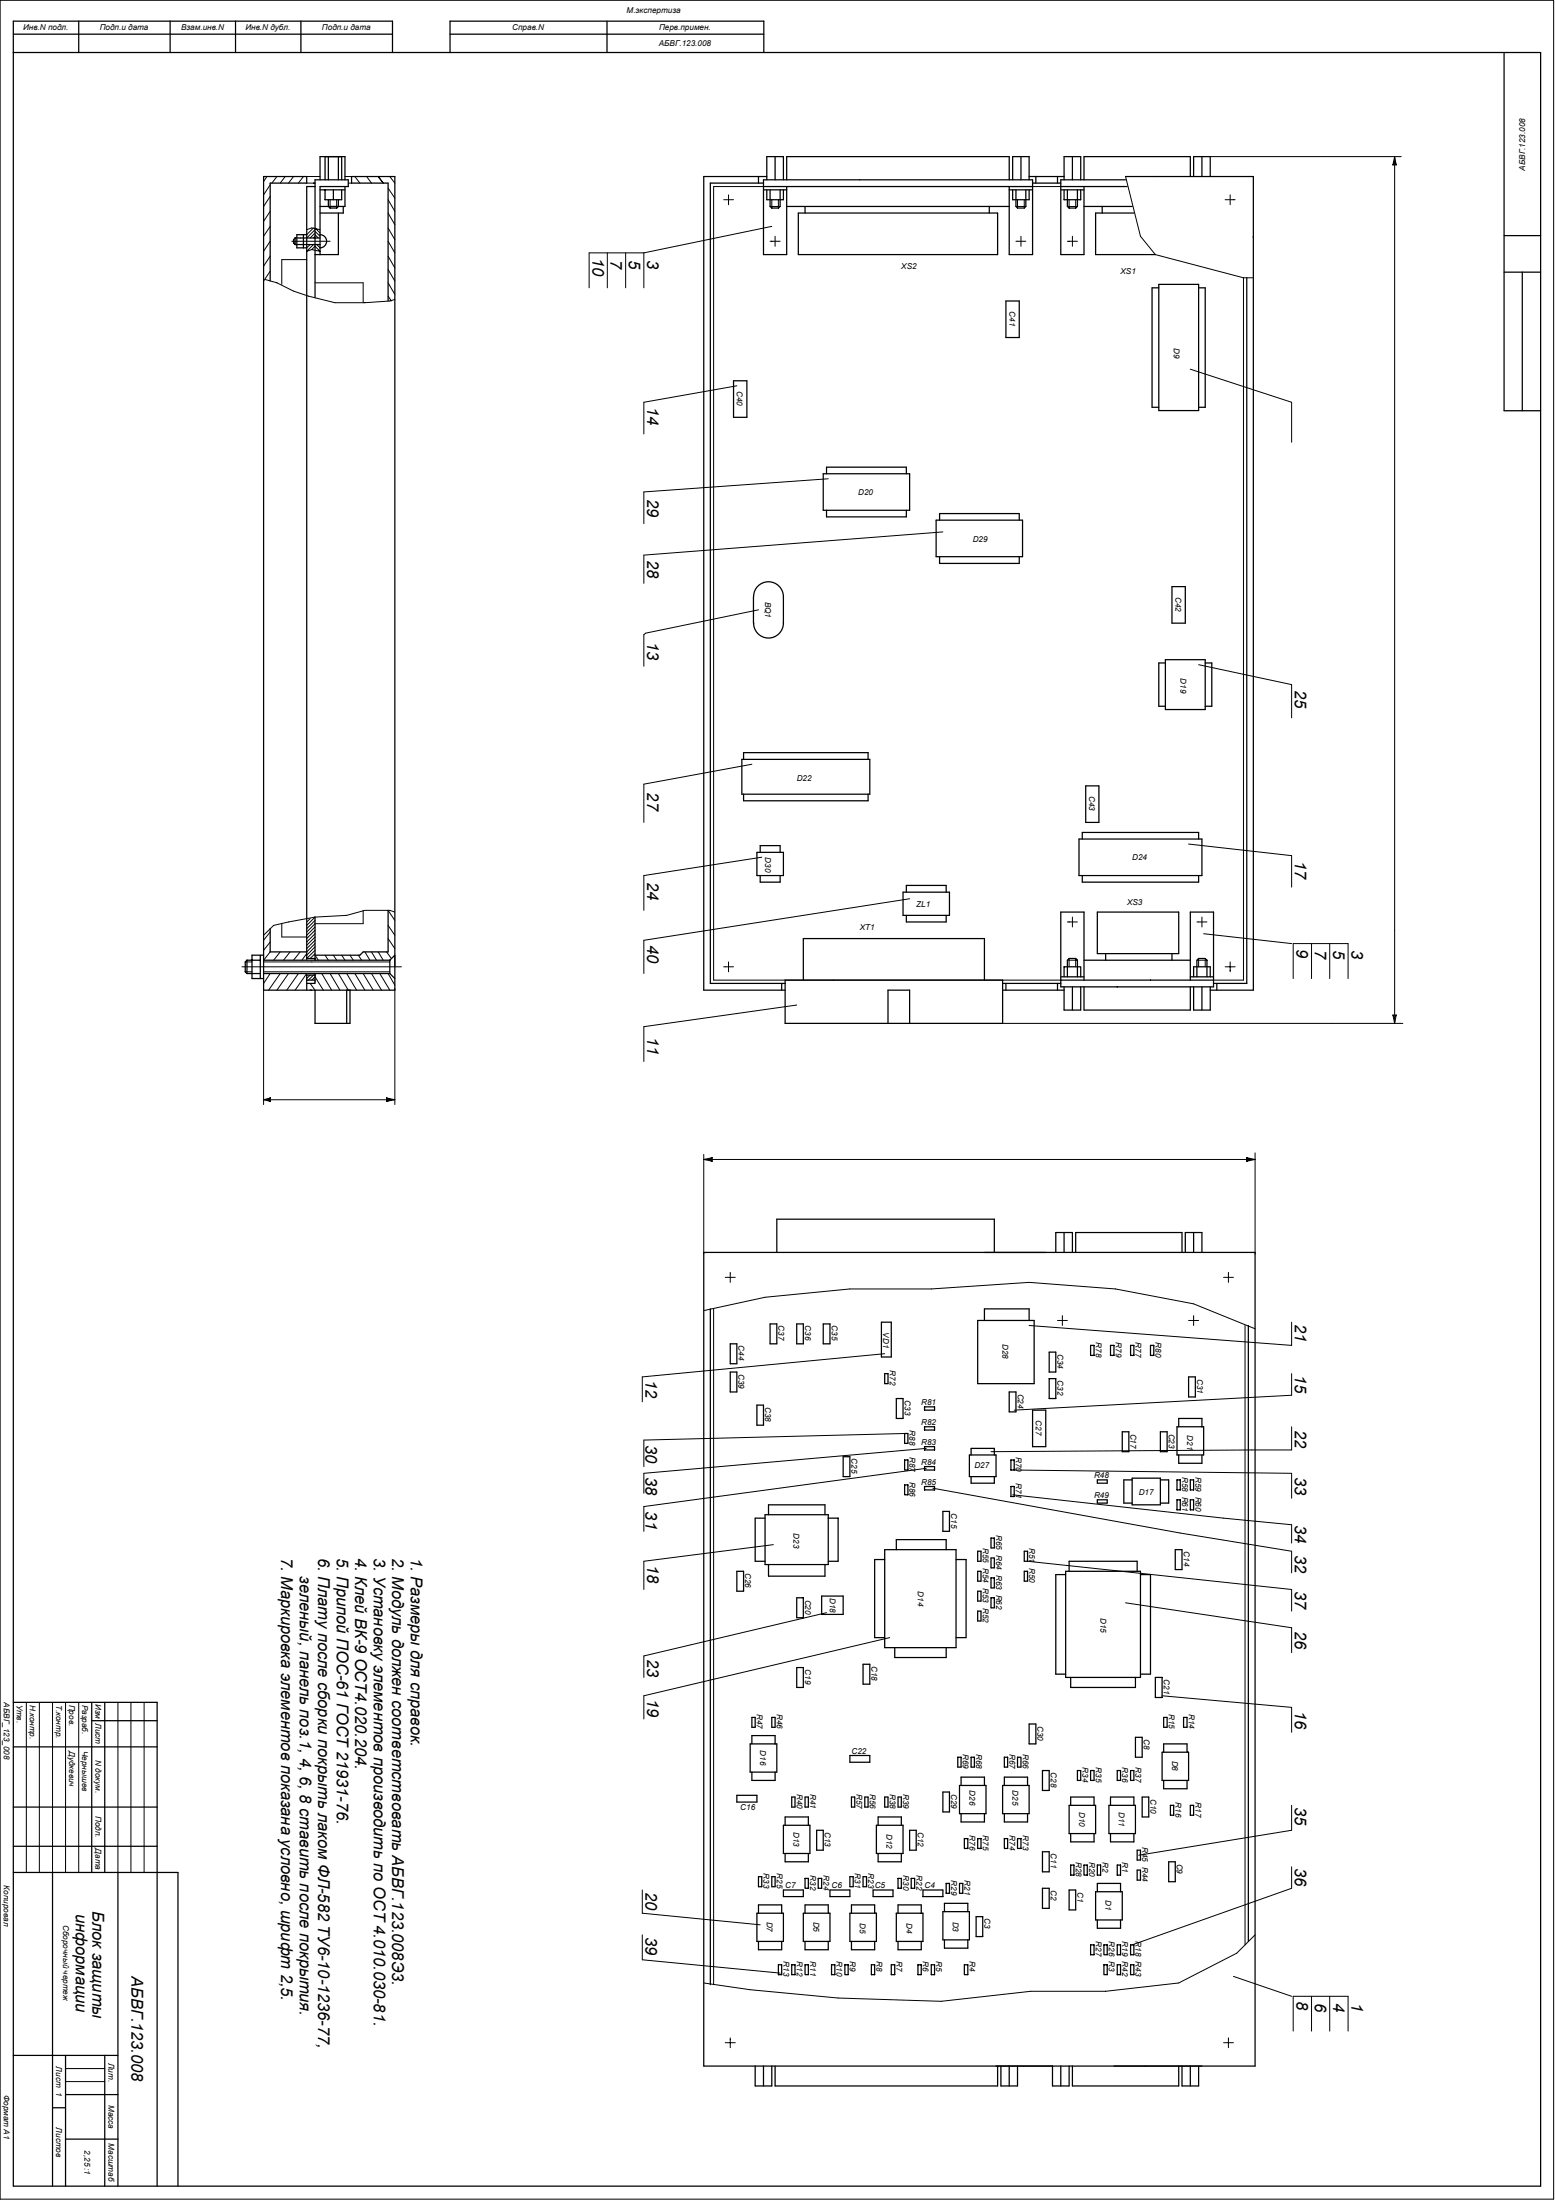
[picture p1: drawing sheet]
<svg xmlns="http://www.w3.org/2000/svg" width="210mm" height="297mm" viewBox="0 0 210 297" stroke-linecap="round" stroke-linejoin="round" font-family="sans-serif">
<g fill="none" stroke="#000" stroke-width=".17">
<path d="M1.8 7.1h206.2v288.1h-206.2v-292.3h51.2v4.2M1.8 4.6h51.2M10.6 2.9v4.2M23 2.9v4.2M31.8 2.9v4.2M40.6 2.9v4.2M60.7 7.1v-4.2h42.4v4.2M60.7 4.6h42.4M81.9 2.9v4.2M203 7.1v48.4h5M36.5 38v-13.3h4.9v-.9h-5.8v109.9h17.7v-109.9h-5.8v.9h4.9v15.9M39.8 32.1l-.2 .3v.4l.2 .2"/>
<path d="M39.8 32.1h3.4M39.8 33h3.4M39.8 32.1v.9M41 31.7v1.8M41.4 31.7h-1.3v1.8h1.3M42.5 25.2h-1.1v104.2h1.1M43.2 31.7a.89 .89 0 0 1 .9 .9 .89 .89 0 0 1-.9 .9M43.2 24.3v-3.2h3.4v3.2M43.2 34.4v-9.2h3.8v-.9h-4.5v15.9M43.2 25.6h3.4M43.9 25.6v1.4h2.2v-1.4M43.9 21.1v3.2"/>
<path d="M44.3 27v.9l.3 .2h.8l.3-.2v-.9M44.3 21.1v3.2M45 25.6v1.4M45.7 28.8v5.6h-3.2M45.7 21.1v3.2M46.1 21.1v3.2M46.3 27.9v.9h-3.1M46.6 25.2v2.7h-3.4M102.4 23.8v.9M103.1 25.2h36.3M103.1 25.6h3.1M103.1 24.7h-7.2v108.1h10.1"/>
<path d="M103.5 24.3v-3.2h2.2v3.2M103.5 25.6v1.4h2.2v-1.4M103.5 23.8h-8.5v109.9h11M103.9 25.6v2.3l.3 .2h.9l.2-.2v-2.3M104.6 21.1v3.2M106.2 24.3v-3.2h30v3.2M106.2 25.2v9.2h-3.1v-10.1h36.3v10.1h-3.2v-9.2M106.2 27.9h30M107.8 28.8h26.9v5.6h-26.9zM108.7 27.9v.9M133.5 27.9v.9M136.2 25.6h3.2"/>
<path d="M136.7 24.3v-3.2h2.2v3.2M136.7 25.6v1.4h2.2v-1.4M137.1 25.6v2.3l.3 .2h.9l.2-.2v-2.3M137.8 21.1v3.2M138.9 23.8h4.7M139.4 24.7h3.8M139.8 23.8v.9M142.7 23.8v.9M143.2 25.2h8.9M143.2 25.6h3.1M143.6 24.3v-3.2h2.3v3.2M143.6 25.6v1.4h2.3v-1.4"/>
<path d="M144.1 25.6v2.3l.2 .2h.9l.2-.2v-2.3M144.8 21.1v3.2M146.3 27.9h6.5M148.8 27.9v.9M151.9 24.3h-8.7v10.1h3.1v-9.2M151.9 23.8h17.3v109.9h-5.8M153.1 28.8h-5.2v5.6h8.1M156.4 38.4h5.4v17h-5.4zM156.4 38.9h-.9v16.1h.9M160.7 23.8v-2.7h-14.4v3.2M161.1 23.8v-2.7h2.3v2.7M161.8 38.9h.9v16.1h-.9"/>
<path d="M162.2 21.1v2.7M168.3 37.5v95.3h-4.5M203 31.8h5M203 36.7h5M205.5 36.7v18.8M99 51.4h1.8v4.9h-1.8zM135.8 40.6h1.8v5h-1.8zM102.3 79.1a2.02 2.02 0 0 1 2.2-.4 2.02 2.02 0 0 1 1.2 1.9v3.5a2.01 2.01 0 0 1-2 2 2.01 2.01 0 0 1-2-2v-3.6l.1-.5zM111.1 64h11.7v4.9h-11.7zM111.6 64v-.9h10.7v.9M111.6 68.9v.9h10.7v-.9M126.4 70.2h11.6v5h-11.6z"/>
<path d="M126.8 70.2v-.9h10.8v.9M126.8 75.2v.9h10.8v-.9M158.2 79.2h1.8v4.9h-1.8zM157.3 89.5h-.9v5.9h.9M157.3 89.1h5.4v6.7h-5.4zM162.7 89.5h.9v5.9h-.9M100.1 102.5h17.3v4.7h-17.3zM100.4 102.5v-.9h16.8v.9M100.4 107.2v.9h16.8v-.9M102.2 115.1h3.5v3.1h-3.5zM102.6 115.1v-.9h2.7v.9M102.6 118.2v.9h2.7v-.9"/>
<path d="M145.6 113.3h16.6v4.9h-16.6zM146.1 113.3v-.9h15.7v.9M146.1 118.2v.9h15.7v-.9M146.6 106.1h1.7v4.9h-1.7zM33.3 131.4h1.8M33.3 129.6l-.2 .3v1.3l.2 .2M33.3 129.6v1.8M33.3 129.6h1.8M35.1 129v3.1M35.6 129h-1.6v3.1h1.6M35.6 131.4h17M35.6 129.6h17"/>
<path d="M36.5 125.4v3.1h4.9M41.4 132.3h1.1M42.5 131.4v1.4h-1.1M42.5 131.7h-1.1v2M42.5 123.8v5.8M42.5 133.7v4.5h4.7v-4.5M46.8 133.7v4.5M52.4 122.9v5.6h-3.4l-.4 .5h-6.1M52.6 129.6l.7-.6v1.5M52.6 131.4l.7 .7M52.6 129.6v1.8M105.5 132.8v.9"/>
<path d="M106 132.3h29.3v5.9h-29.3zM108.4 132.3v-5.6h24.5v5.6M119.9 138.2v-4.5h2.9v4.5M121.9 120.5h6.3v3.1h-6.3zM122.3 120.5v-1h5.4v1M122.3 123.6v.9h5.4v-.9M135.3 133.7h8.3M135.3 132.8h7.9M135.8 132.8v.9M142.7 132.8v.9M143.2 131.9h3.1M143.2 132.3h20.6"/>
<path d="M143.6 131.9v-1.4h2.3v1.4M143.6 133.2v3.2h2.3v-3.2M144.1 131.9v-2.3l.2-.2h.9l.2 .2v2.3M144.8 133.2v3.2M146.3 133.2v3.2h14.4v-3.2M146.3 132.3v-9.2h-3.1v10.1h20.6v-10.1h-3.1v9.2M146.3 129.6h14.4M148.1 123.1h11v5.7h-11zM149.2 128.8v.8M158.2 128.8v.8M160.7 131.9h3.1M161.1 131.9v-1.4h2.3v1.4"/>
<path d="M161.1 133.2v3.2h2.3v-3.2M161.6 131.9v-2.3l.2-.2h.9l.2 .2v2.3M162.2 133.2v3.2M164.3 132.8v.9M95 169.1h74.4v109.9h-74.4zM95.9 176.7v91.3M103.9 178.8h1v2.6h-1zM104.9 169.1v-4.5h29.3v4.5M107.5 178.8h.9v2.6h-.9zM111.1 178.8h.9v2.6h-.9zM119 178.5h1.3v4.7h-1.3zM132 178.3h7.6v8.5h-7.6z"/>
<path d="M132.9 178.3v-1.6h6v1.6M142.5 169.1v-2.7h2.3v2.7M143.6 166.4v2.7M145.2 169.1v-2.7h14.4v2.7M160 169.1v-2.7h2.2v2.7M161.1 166.4v2.7M168.5 179v83.1M98.6 181.4h.9v2.7h-.9zM98.6 185.3h.9v2.6h-.9zM102.2 189.7h.9v2.7h-.9zM113.8 196.7h.9v2.7h-.9zM119.4 185.5h.5v1.3h-.5z"/>
<path d="M121 188.8h.9v2.7h-.9zM122.1 197.1h.5v1.4h-.5zM122.1 193.5h.5v1.4h-.5zM124.8 189.9h1.4v.5h-1.4zM124.8 192.6h1.4v.5h-1.4zM124.8 195.3h1.4v.5h-1.4zM124.8 198h1.4v.5h-1.4zM130.9 196.4h3.6v3h-3.6zM131.1 196.4v-.8h3.1v.8M131.1 199.4v.9h3.1v-.9M136.2 187.9h.9v2.7h-.9zM136.5 197.1h.4v1.4h-.4z"/>
<path d="M139.4 190.4h1.8v4.9h-1.8zM141.6 182.6h.9v2.7h-.9zM141.6 186.1h.9v2.7h-.9zM147.2 181.7h.5v1.3h-.5zM148.1 199.8h1.4v.5h-1.4zM149.9 181.7h.5v1.3h-.5zM151.5 193.3h.9v2.7h-.9zM152.6 181.7h.5v1.3h-.5zM152.8 199.8h-1.1v3.1h1.1M152.8 199.6h3.8v3.6h-3.8zM155.3 181.7h.4v1.3h-.4zM156.6 199.8h1.2v3.1h-1.2"/>
<path d="M156.6 193.3h.9v2.7h-.9zM158.9 192.6h3.6v3.8h-3.6zM158.9 199.8h.4v1.4h-.4zM159.1 196.4v1.2h3.1v-1.2M159.1 192.6v-1.1h3.1v1.1M160.4 185.9h1v2.7h-1zM160.7 199.8h.4v1.4h-.4zM99.5 212.2h.9v2.6h-.9zM103.3 205h-1.4v5.8h1.4M103.3 204.5h8.5v6.7h-8.5zM103.7 204.5v-1.3h7.7v1.3M103.7 211.2v1.6h7.7v-1.6"/>
<path d="M107.5 215.7h.9v2.7h-.9zM110.9 215.5h2.9v2.5h-2.9zM111.8 205h1.3v5.8h-1.3M119.4 210.6h-1.3v10.5h1.3M119.4 209.2h9.7v13.3h-9.7zM121 209.2v-1.3h6.7v1.3M122.1 200.5h.5v1.3h-.5zM124.8 200.7h1.4v.5h-1.4zM127.3 204.1h.9v2.7h-.9zM129.1 210.6h1.3v10.5h-1.3M132 209.4h.4v1.4h-.4zM132 212.2h.4v1.3h-.4z"/>
<path d="M132 214.8h.4v1.4h-.4zM132 217.5h.4v1.4h-.4zM133.8 207.7h.4v1.3h-.4zM133.8 210.4h.4v1.3h-.4zM133.8 213h.4v1.4h-.4zM133.8 215.7h.4v1.4h-.4zM136.5 200.7h.4v1.4h-.4zM138.3 209.4h.4v1.4h-.4zM138.3 212.2h.4v1.3h-.4zM143.8 212.2h10.1v14.3h-10.1zM143.8 212.6h-1.3v13.4h1.3M144.3 212.2v-1.4h9.2v1.4"/>
<path d="M148.1 202.5h1.4v.4h-1.4zM153.9 212.6h1.4v13.4h-1.4M158.6 209.2h1v2.7h-1zM158.9 202.5h.4v1.4h-.4zM160.7 202.5h.4v1.4h-.4zM1.8 229.8h19.4v65.4M1.8 235.9h19.4M12.4 232.3h8.8M12.4 229.8v23M14.1 229.8v23M101.3 235.5h3.6v3.8h-3.6zM101.5 231.9h.4v1.3h-.4z"/>
<path d="M101.5 239.3v1.1h3.1v-1.1M101.5 235.5v-1.2h3.1v1.2M104.2 231.9h.4v1.3h-.4zM107.5 225.1h.9v2.7h-.9zM114.7 237h2.7v.9h-2.7zM116.5 224.7h.9v2.7h-.9zM120.8 222.5v1.3h6.9v-1.3M129.3 237.3h.4v1.3h-.4zM131.1 237.3h.4v1.3h-.4zM135.6 237.3h.4v1.3h-.4zM137.4 237.3h.4v1.3h-.4zM138.9 232.8h.9v2.7h-.9z"/>
<path d="M140.7 239.1h.9v2.6h-.9zM144.5 226.5v1.3h8.8v-1.3M145.4 239.1h.5v1.3h-.5zM147.2 239.1h.5v1.3h-.5zM150.8 239.1h.5v1.3h-.5zM152.6 239.1h.5v1.3h-.5zM153.3 234.6h.9v2.7h-.9zM156 226.5h.9v2.7h-.9zM157.1 236.6v-1.1h3.1v1.1h.2v3.8h-3.5v-3.8h3.3M157.1 231.9h.4v1.3h-.4zM159.8 231.9h.4v1.3h-.4zM1.8 244h19.4"/>
<path d="M1.8 249.3h19.4M1.8 252.8h22.2v42.4M7.1 252.8v42.4M15.9 252.8v42.4M99.5 242.4h2.7v.9h-2.7zM102.2 258.3h3.5v3.8h-3.5zM102.4 258.3v-1.1h3.1v1.1M102.4 253.4h.4v1.3h-.4zM104.2 253.4h.4v1.3h-.4zM105.7 246.4h3.6v3.9h-3.6zM105.7 255.2h2.7v.9h-2.7zM106 250.3v1.1h3.1v-1.1"/>
<path d="M106 246.4v-1.1h3.1v1.1M106.9 242.6h.4v1.4h-.4zM108.7 253.6h.4v1.4h-.4zM108.7 258.3v-1.1h3.1v1.1h.2v3.8h-3.6v-3.8h3.4M108.7 242.6h.4v1.4h-.4zM110.2 247.1h.9v2.7h-.9zM110.4 253.6h.5v1.4h-.5zM112 255.2h2.7v.9h-2.7zM114.7 253.4h.5v1.3h-.5zM114.9 258.3v-1.1h3.2v1.1h.2v3.8h-3.6v-3.8h3.4M114.9 242.6h.5v1.4h-.5zM116.5 253.4h.5v1.3h-.5z"/>
<path d="M116.7 242.6h.5v1.4h-.5zM117.9 255.2h2.6v.9h-2.6zM118.3 246.4h3.6v3.9h-3.6zM118.5 250.3v1.1h3.2v-1.1M118.5 246.4v-1.1h3.2v1.1M119.4 242.6h.5v1.4h-.5zM121 258.3h3.6v3.8h-3.6zM121.2 242.6h.5v1.4h-.5zM121.2 253.6h.5v1.4h-.5zM121.2 258.3v-1.1h3.2v1.1M122.8 247.1h.9v2.7h-.9zM123 253.6h.5v1.4h-.5z"/>
<path d="M124.6 255.2h2.7v.9h-2.7zM127.3 242h.9v2.6h-.9zM127.5 258.1v-1.1h3.1v1.1h.3v3.8h-3.6v-3.8h3.3M127.7 254.3h.5v1.3h-.5zM129.5 241.1h3.6v3.8h-3.6zM129.5 254.3h.5v1.3h-.5zM129.7 244.9v1.1h3.2v-1.1M129.7 241.1v-1.2h3.2v1.2M130.2 248.2h.4v1.4h-.4zM131.8 258.8h.9v2.7h-.9zM132 248.2h.4v1.4h-.4zM135.3 241.1h3.6v3.8h-3.6z"/>
<path d="M135.6 248.2h.4v1.4h-.4zM135.6 244.9v1.1h3.1v-1.1M135.6 241.1v-1.2h3.1v1.2M137.4 248.2h.4v1.4h-.4zM140.7 255h.9v2.7h-.9zM140.7 250h.9v2.7h-.9zM144.3 243.8h3.6v3.8h-3.6zM144.3 255.2h.9v2.7h-.9zM144.5 243.8v-1.2h3.2v1.2M144.5 247.6v1.1h3.2v-1.1M144.5 251.8h.5v1.4h-.5zM146.3 251.8h.5v1.4h-.5z"/>
<path d="M147.9 255.4h3.6v3.8h-3.6zM148.1 251.8h.5v1.4h-.5zM148.1 255.4v-1.1h3.2v1.1M148.1 259.2v1.1h3.2v-1.1M149.7 243.8h3.6v3.8h-3.6zM149.9 243.8v-1.2h3.2v1.2M149.9 247.6v1.1h3.2v-1.1M150.8 251.8h.5v1.4h-.5zM153.5 249.8h.4v1.3h-.4zM153.5 252.5h.4v1.4h-.4zM154.2 242.6h.9v2.7h-.9zM157.1 240.4v1.1h3.1v-1.1"/>
<path d="M157.8 251.4h.8v2.7h-.8zM158 243.8h.4v1.3h-.4zM160.7 243.8h.4v1.3h-.4zM1.8 277.5h14.1M8.8 277.5v17.7M14.1 277.5v17.7M101.9 279v2.6h2.3v-2.6M102.4 262.1v1.1h3.1v-1.1M103.1 279v2.6M104.6 279v2.6h30.1v-2.6M105.1 265.3h.4v1.3h-.4zM106.9 265.3h.4v1.3h-.4z"/>
<path d="M108.7 265.3h.4v1.3h-.4zM108.7 262.1v1.1h3.1v-1.1M112.2 265.3h.5v1.3h-.5zM114 265.3h.5v1.3h-.5zM114.9 262.1v1.1h3.2v-1.1M117.6 265.3h.5v1.3h-.5zM120.3 265.3h.5v1.3h-.5zM121.2 262.1v1.1h3.2v-1.1M123.9 265.3h.5v1.3h-.5zM125.7 265.3h.5v1.3h-.5zM127.5 261.9v1.1h3.1v-1.1M130.2 265.3h.4v1.3h-.4z"/>
<path d="M135.1 279v2.6h2.3v-2.6M136.2 279v2.6M142.1 279v2.6h2.2v-2.6M143.2 279v2.6M144.8 279v2.6h14.3v-2.6M147.2 262.6h.5v1.3h-.5zM149 262.6h.5v1.3h-.5zM149 265.3h.5v1.3h-.5zM150.8 262.6h.5v1.3h-.5zM150.8 265.3h.5v1.3h-.5zM152.6 262.6h.5v1.3h-.5zM152.6 265.3h.5v1.3h-.5z"/>
<path d="M159.6 279v2.6h2.2v-2.6M160.7 279v2.6M7.1 284.6h1.7M8.8 282.8h7.1M8.8 288.8h7.1"/>
</g>
<g fill="none" stroke="#000" stroke-width=".13">
<path d="M0 0h209.7v296.9h-209.7zM35.8 37.7l1.6 .5 2.2 1.1 2 .7 3.6 .9h4.1l3.3-.3 .7-.2M36 23.8l-.4 .7M36.5 25l-.9 1.3M36.5 28.5l-.9 1.4M36.5 30.6l-.9 1.3M36.5 36.6l-.9 1.4M36.5 26.5l-.9 1.4M36.5 32.6l-.9 1.3M36.5 34.6l-.9 1.3M37.4 23.8l-.7 .9M38.5 23.8l-.7 .9"/>
<path d="M39.4 32.6h5.2M39.6 23.8l-.7 .9M41 23.8l-.7 .9M41.4 23.8h1.8M41.4 31l.7-.2 1.1 .2M41.4 35.1h-3.4v3.3M41.4 24.7h1.1M41.9 33l-.5 .5M42.3 30.8l-.9 .9M42.3 33l-.9 .9 .7-.2M42.5 30.8l.7 .7M42.5 31.2l.7 .7"/>
<path d="M42.5 31.7l.5 .4M42.5 31.9l-.2 .2M42.5 31.5l-.6 .6M42.5 31l-1.1 1.1M42.5 33.3l.7 .6-1.1-.2zM42.5 38.2h6.5v2.7M42.8 33l.4 .5M44.3 27.9h1.4M44.6 27v1.1M45.4 27v1.1M46.6 23.8h.9M47 24.7h.5"/>
<path d="M47.9 23.8l.7 .9M49.5 23.8l.6 .9M51.1 23.8l.6 .9M52.4 25.4l.9 1.4M52.4 30.8l.9 1.6M52.4 36.4l.9 1.6M52.4 40l.4 .6M52.4 27l.9 1.5M52.4 32.6l.9 1.5M52.4 34.6l.9 1.6M52.4 28.8l.9 1.5M52.4 38.2l.9 1.6"/>
<path d="M52.6 23.8l.7 .9M82 34.1v4.8M84.5 34.1v4.8M86.9 34.1h-7.4v4.8M86.9 34.1v4.8M97.7 27h1.3M98.3 26.3v1.3M103.1 25.2h-6.8v107.1h46.9M103.9 27.9h1.4M103.9 32.6h1.4M104.2 27v1.1M104.2 30.6l-17.3 3.5"/>
<path d="M104.6 31.9v1.4M105.1 27v1.1M136.5 25.2h6.7M137.1 27.9h1.4M137.1 32.6h1.4M137.4 27v1.1M137.8 31.9v1.4M138.3 27v1.1M144.1 27.9h1.3M144.1 32.6h1.3M144.3 27v1.1M144.8 31.9v1.4"/>
<path d="M145.2 27v1.1M151.9 23.8l2 8.1 2.1 2.5 11.9 3.1M163.4 21.1h25.7M165.4 27h1.3M166.1 26.3v1.3M167.9 37.5h1.3M167.9 37.5v94.8h-4.1M188 22.3l.3-.5 .2 .5M188 22.3h.5M188.3 21.1l.2 1.2M188.3 21.1l-.3 1.2M188.3 21.1v117.1"/>
<path d="M99.5 52.1l-12.6 2.2v4.3M160.7 49.8l13.6 4.5v5.4M111.8 64.6l-24.9 1.8v4.3M127.3 71.8l-40.4 3.2v3.8M102.4 82.3l-15.3 3.2-.2 .2v4.3M161.8 89.7l12.5 2.7v4.5M101.5 103.2l-14.6 2.7v5.1M102.8 115.7l-15.9 2.5v4.7M160.4 114l13.9 1.5v4.3M32.7 130.5h21.5M33.1 129.9h.9M33.1 131.2h.9"/>
<path d="M35.6 129.9h17M35.6 131.2h17M35.6 133.7v15.4M36.5 127.2l-.9 1.1M36.5 131.4l-.9 1.4M36.5 128.5l-.9 1.1M36.5 125.8l-.9 1.2M37.8 131.4l-1.5 2.3M37.8 128.5l-.9 1.1M38 124.7v1.8h3.4M38.9 131.4l-1.5 2.3M39.2 128.5l-.9 1.1"/>
<path d="M40.3 131.4l-1.6 2.3M40.5 128.5l-.9 1.1M41.4 131.7v-.3l-1.6 2.3M41.4 128.8l-.7 .8M41.9 131.7l-.5 .4M41.9 132.8l.6 .9M41.9 124l-.5 .5M42.1 132.3l.4-.4 1.1 1.8M42.3 131.7l-.7 .6M42.5 125.2l-1.1 1.1M42.5 125.6l-1.1 1.1M42.5 127.8l-1.1 1.2"/>
<path d="M42.5 128.3l-1.1 1.1v.2M42.5 127.4l-1.1 1.1M42.5 128.8l-.6 .6M42.5 129.4v.2M42.5 131.4v.3M42.5 123.8l-5.6 1.1-1.3 1.4M42.5 124.3l-1.1 1.1M42.5 123.8l-1.1 1.1M42.5 129l.5 .6M42.5 126.5l-1.1 1.1M42.5 126.1l-1.1 1.1M42.5 127l-1.1 1.1"/>
<path d="M43.4 131.4l1.4 2.3M43.9 129l.4 .6M44.6 131.4l1.3 2.3M45 129l.4 .6M45.7 131.4l1.3 2.3M46.1 129l.5 .6M46.8 131.4l1.3 2.3M47.2 129l.5 .6M47.9 131.4l1.4 2.3M48.4 129l.4 .6M49 122.9v1.8h-6.5l-1.1 1.1M49 131.4l1.4 2.3"/>
<path d="M49.3 128.5l.6 1.1M50.1 131.4l1.4 2.3M50.1 128.5l.7 1.1M51.1 128.5l.6 1.1M51.3 131.4l1.3 2.3M52.2 128.5l.6 .9M52.4 124.9l.9 1.4M52.4 122.9l.9 1.4M52.4 131.4l.9 1.6M52.4 126.7l.9 1.4M53.3 123.1l-.7-.2h-3.3l-2.5 .7-4.3 .2M53.3 133.5v15.6"/>
<path d="M97.7 130.5h1.3M98.3 129.9v1.3M107.5 135.7l-20.6 2.9v4.7M122.8 121.3l-35.9 5.7v4.4M135.3 138.2h54.1M144.1 124.5h1.3M144.1 129.6h1.3M144.3 129.4v1.1M144.8 123.8v1.4M145.2 129.4v1.1M161.6 124.5h1.3M161.6 129.6h1.3"/>
<path d="M161.8 129.4v1.1M162.2 123.8v1.4M162.5 126.1l11.8 1.3M162.7 129.4v1.1M165.4 130.5h1.3M166.1 129.9v1.3M174.6 132.1v-4.7h7.4v4.7M177 127.4v4.7M179.5 127.4v4.7M188 137.1l.3 .4 .2-.4M188 137.1h.5M188 137.1l.3 1.1"/>
<path d="M188.5 137.1l-.2 1.1M35.6 148.5l.9 .2M35.6 148.5h17.7M36.5 148.3l-.5 .2 .5 .2M36.5 148.3l-.2 .2 .2 .2M36.5 148.3v.4M36.5 148.3l-.2 .2M36.5 148.3l-.9 .2M52.2 148.3l1.1 .2-1.1 .2zM52.2 148.3l.4 .2-.4 .2M52.2 148.3l.2 .2-.2 .2M52.2 148.3l.6 .2-.6 .2"/>
<path d="M95 156.5l1.1 .3M95 156.5h74.4M95 155.9v13.4M96.1 156.3l-.2 .2 .2 .3M96.1 156.3l-.4 .2 .4 .3M96.1 156.3v.5M96.1 156.3l-1.1 .2M168.3 156.3l1.1 .2-1.1 .3zM168.3 156.3l.4 .2-.4 .3 .2-.3zM169.4 155.7v13.6M95 177l8.3-1.8 11.4-1.2h11l13.2-.9 11.7 .9 10.5 2 8.3 3.4M96.3 176.7v91.3"/>
<path d="M97.9 172.5h1.4M98.6 171.8v1.3M142.7 178.3h1.4M143.4 177.6v1.4M160.4 178.3h1.4M161.1 177.6v1.4M165.2 172.5h1.3M165.8 171.8v1.3M168.1 179v83.6M174.3 178.5v3.2l-35.4-2.7M119.4 182.8l-32.7 3.1v3.4M122.1 193.5l-35.2 .9v3.6"/>
<path d="M125 195.6l-38.1 3.3v2.7M125 198.2l-38.1 5.2v3.4M136.9 198.5l37.4 .4v3.4M174.3 192.6v3.2l-40.5 .2M174.3 185.5v2.9l-37.4 2M104.4 208.6l-17.5 2.2v3.8M111.6 217.7l-24.7 5.9v2.9M125.9 200.9l33.4 6.1 15 2.4v3M136.7 201.8l28.5 3.2 9.1 .9v2.4M138.7 210.8l35.6 3.8v2.9M151.9 216.4l22.4 3.4v3.3M3.6 229.8v23"/>
<path d="M5.3 229.8v23M7.1 229.8v23M8.8 229.8v23M10.6 229.8v23M15.9 229.8v23M17.7 229.8v23M19.5 229.8v23M120.1 221.1l-33.2 7.9v3.1M156.9 229l17.4 1.5v3.4M86.7 255.2v3.1l15.9 1.6M174.3 243.8v3.3l-20.6 3.4M174.3 252.1v2.9l-21.5 7.6"/>
<path d="M8.8 279.3h5.3M86.7 261.2v3.4l18.6 1.8M97.9 275.8h1.4M98.6 275.1v1.4M165.2 275.8h1.3M165.8 275.1v1.4M166.5 266.8l7.8 2.7M169.4 261.2l-2.5 2.5-7.8 4-9.9 1.2h-10.1l-12.1 1.3-13.9-.4-11.8-1.2-6.3-.9M174.6 274.2v-4.7h7.4v4.7M177 269.5v4.7M179.5 269.5v4.7M8.8 281.1h5.3"/>
</g>
<g font-size="2.2">
<text x="80" y="34.8" transform="rotate(90 80 34.8)">10</text>
<text x="82.4" y="35.1" transform="rotate(90 82.4 35.1)">7</text>
<text x="84.9" y="35.1" transform="rotate(90 84.9 35.1)">5</text>
<text x="87.4" y="35.1" transform="rotate(90 87.4 35.1)">3</text>
<text x="87.4" y="55" transform="rotate(90 87.4 55)">14</text>
<text x="87.4" y="67.3" transform="rotate(90 87.4 67.3)">29</text>
<text x="87.4" y="75.6" transform="rotate(90 87.4 75.6)">28</text>
<text x="87.4" y="86.6" transform="rotate(90 87.4 86.6)">13</text>
<text x="174.8" y="93.1" transform="rotate(90 174.8 93.1)">25</text>
<text x="87.4" y="107" transform="rotate(90 87.4 107)">27</text>
<text x="87.4" y="119.1" transform="rotate(90 87.4 119.1)">24</text>
<text x="174.8" y="116.2" transform="rotate(90 174.8 116.2)">17</text>
<text x="87.4" y="127.6" transform="rotate(90 87.4 127.6)">40</text>
<text x="175" y="128.1" transform="rotate(90 175 128.1)">9</text>
<text x="177.5" y="128.3" transform="rotate(90 177.5 128.3)">7</text>
<text x="179.9" y="128.3" transform="rotate(90 179.9 128.3)">5</text>
<text x="182.4" y="128.3" transform="rotate(90 182.4 128.3)">3</text>
<text x="87.4" y="140" transform="rotate(90 87.4 140)">11</text>
<text x="174.8" y="178.8" transform="rotate(90 174.8 178.8)">21</text>
<text x="174.8" y="185.7" transform="rotate(90 174.8 185.7)">15</text>
<text x="87.1" y="186.4" transform="rotate(90 87.1 186.4)">12</text>
<text x="87.1" y="195.1" transform="rotate(90 87.1 195.1)">30</text>
<text x="174.8" y="193.1" transform="rotate(90 174.8 193.1)">22</text>
<text x="87.1" y="199.4" transform="rotate(90 87.1 199.4)">38</text>
<text x="174.8" y="199.4" transform="rotate(90 174.8 199.4)">33</text>
<text x="87.1" y="204.1" transform="rotate(90 87.1 204.1)">31</text>
<text x="174.8" y="205.9" transform="rotate(90 174.8 205.9)">34</text>
<text x="174.8" y="209.9" transform="rotate(90 174.8 209.9)">32</text>
<text x="38" y="210.4" transform="rotate(90 38 210.4)">7. Маркировка элементов показана условно, шрифт 2,5.</text>
<text x="40.5" y="212.8" transform="rotate(90 40.5 212.8)">зеленый, панель поз.1, 4, 6, 8 ставить после покрытия.</text>
<text x="43" y="210.4" transform="rotate(90 43 210.4)">6. Плату после сборки покрыть лаком ФЛ-582 ТУ6-10-1236-77,</text>
<text x="45.5" y="210.4" transform="rotate(90 45.5 210.4)">5. Припой ПОС-61 ГОСТ 21931-76.</text>
<text x="48" y="210.4" transform="rotate(90 48 210.4)">4. Клей ВК-9 ОСТ4.020.204.</text>
<text x="50.5" y="210.4" transform="rotate(90 50.5 210.4)">3. Установку элементов производить по ОСТ 4.010.030-81.</text>
<text x="53" y="210.4" transform="rotate(90 53 210.4)">2. Модуль должен соответствовать АБВГ.123.008Э3.</text>
<text x="55.5" y="210.4" transform="rotate(90 55.5 210.4)">1. Размеры для справок.</text>
<text x="87.4" y="211.2" transform="rotate(90 87.4 211.2)">18</text>
<text x="174.8" y="214.8" transform="rotate(90 174.8 214.8)">37</text>
<text x="174.8" y="220.2" transform="rotate(90 174.8 220.2)">26</text>
<text x="87.4" y="224" transform="rotate(90 87.4 224)">23</text>
<text x="87.4" y="229.4" transform="rotate(90 87.4 229.4)">19</text>
<text x="174.8" y="231" transform="rotate(90 174.8 231)">16</text>
<text x="174.8" y="244" transform="rotate(90 174.8 244)">35</text>
<text x="87.1" y="255.4" transform="rotate(90 87.1 255.4)">20</text>
<text x="174.8" y="252.3" transform="rotate(90 174.8 252.3)">36</text>
<text x="10.2" y="258.4" transform="rotate(90 10.2 258.4)">информации</text>
<text x="12.5" y="258.1" transform="rotate(90 12.5 258.1)">Блок защиты</text>
<text x="87.1" y="261.5" transform="rotate(90 87.1 261.5)">39</text>
<text x="17.8" y="266.8" transform="rotate(90 17.8 266.8)">АБВГ.123.008</text>
<text x="175" y="270.2" transform="rotate(90 175 270.2)">8</text>
<text x="177.5" y="270.4" transform="rotate(90 177.5 270.4)">6</text>
<text x="179.9" y="270.4" transform="rotate(90 179.9 270.4)">4</text>
<text x="182.4" y="270.4" transform="rotate(90 182.4 270.4)">1</text>
</g>
<g font-size="1.1">
<text x="3.1" y="4.1">Инв.N подл.</text>
<text x="13.5" y="4.1">Подп.и дата</text>
<text x="24.4" y="4.1">Взам.инв.N</text>
<text x="33.1" y="4.1">Инв.N дубл.</text>
<text x="43.5" y="4.1">Подп.и дата</text>
<text x="69.1" y="4.1">Справ.N</text>
<text x="84.6" y="1.8">М.экспертиза</text>
<text x="89" y="4.1">Перв.примен.</text>
<text x="88.9" y="6.2">АБВГ.123.008</text>
<text x="205.9" y="23" transform="rotate(-90 205.9 23)">АБВГ.123.008</text>
<text x="121.7" y="36.4">XS2</text>
<text x="136.2" y="42" transform="rotate(90 136.2 42)">C41</text>
<text x="151.3" y="37">XS1</text>
<text x="158.4" y="46.9" transform="rotate(90 158.4 46.9)">D9</text>
<text x="99.5" y="52.7" transform="rotate(90 99.5 52.7)">C40</text>
<text x="115.8" y="66.8">D20</text>
<text x="131.3" y="73.1">D29</text>
<text x="103.3" y="81.2" transform="rotate(90 103.3 81.2)">BQ1</text>
<text x="158.7" y="80.6" transform="rotate(90 158.7 80.6)">C42</text>
<text x="159.3" y="91.5" transform="rotate(90 159.3 91.5)">D19</text>
<text x="107.5" y="105.4">D22</text>
<text x="147" y="107.5" transform="rotate(90 147 107.5)">C43</text>
<text x="103.3" y="115.7" transform="rotate(90 103.3 115.7)">D30</text>
<text x="152.8" y="116.2">D24</text>
<text x="116.1" y="125.6">XT1</text>
<text x="123.7" y="122.4">ZL1</text>
<text x="152.1" y="122.2">XS3</text>
<text x="105.1" y="179" transform="rotate(90 105.1 179)">C37</text>
<text x="108.7" y="179" transform="rotate(90 108.7 179)">C36</text>
<text x="112.3" y="179" transform="rotate(90 112.3 179)">C35</text>
<text x="119.2" y="179.9" transform="rotate(90 119.2 179.9)">VD1</text>
<text x="99.7" y="181.7" transform="rotate(90 99.7 181.7)">C44</text>
<text x="99.7" y="185.5" transform="rotate(90 99.7 185.5)">C39</text>
<text x="120.1" y="185" transform="rotate(90 120.1 185)">R72</text>
<text x="135.3" y="181.4" transform="rotate(90 135.3 181.4)">D28</text>
<text x="142.7" y="182.8" transform="rotate(90 142.7 182.8)">C34</text>
<text x="147.9" y="181.2" transform="rotate(90 147.9 181.2)">R78</text>
<text x="150.6" y="181.2" transform="rotate(90 150.6 181.2)">R79</text>
<text x="153.3" y="181.2" transform="rotate(90 153.3 181.2)">R77</text>
<text x="156" y="181.2" transform="rotate(90 156 181.2)">R80</text>
<text x="103.3" y="189.9" transform="rotate(90 103.3 189.9)">C38</text>
<text x="122.1" y="189.1" transform="rotate(90 122.1 189.1)">C33</text>
<text x="124.4" y="189.7">R81</text>
<text x="137.4" y="188.2" transform="rotate(90 137.4 188.2)">C24</text>
<text x="139.8" y="191.7" transform="rotate(90 139.8 191.7)">C27</text>
<text x="142.7" y="186.4" transform="rotate(90 142.7 186.4)">C32</text>
<text x="161.6" y="186.1" transform="rotate(90 161.6 186.1)">C31</text>
<text x="115" y="196.9" transform="rotate(90 115 196.9)">C25</text>
<text x="122.8" y="193.1" transform="rotate(90 122.8 193.1)">R88</text>
<text x="122.8" y="196.7" transform="rotate(90 122.8 196.7)">R87</text>
<text x="124.4" y="192.4">R82</text>
<text x="124.4" y="195.1">R83</text>
<text x="124.4" y="197.8">R84</text>
<text x="137.1" y="196.7" transform="rotate(90 137.1 196.7)">R70</text>
<text x="152.6" y="193.5" transform="rotate(90 152.6 193.5)">C17</text>
<text x="157.8" y="193.5" transform="rotate(90 157.8 193.5)">C23</text>
<text x="160.2" y="193.8" transform="rotate(90 160.2 193.8)">D21</text>
<text x="122.8" y="200" transform="rotate(90 122.8 200)">R86</text>
<text x="124.4" y="200.4">R85</text>
<text x="131.5" y="198.2">D27</text>
<text x="137.1" y="200.3" transform="rotate(90 137.1 200.3)">R71</text>
<text x="147.7" y="199.6">R48</text>
<text x="147.7" y="202.2">R49</text>
<text x="153.7" y="201.8">D17</text>
<text x="159.6" y="199.4" transform="rotate(90 159.6 199.4)">R58 R61</text>
<text x="161.4" y="199.4" transform="rotate(90 161.4 199.4)">R59 R60</text>
<text x="107.1" y="207" transform="rotate(90 107.1 207)">D23</text>
<text x="128.4" y="204.3" transform="rotate(90 128.4 204.3)">C15</text>
<text x="132.7" y="209" transform="rotate(90 132.7 209)">R55 R54 R53 R52</text>
<text x="134.5" y="207.2" transform="rotate(90 134.5 207.2)">R65 R64 R63 R62</text>
<text x="138.9" y="209" transform="rotate(90 138.9 209)">R51 R50</text>
<text x="159.8" y="209.4" transform="rotate(90 159.8 209.4)">C14</text>
<text x="100.6" y="212.4" transform="rotate(90 100.6 212.4)">C26</text>
<text x="108.7" y="216" transform="rotate(90 108.7 216)">C20</text>
<text x="112" y="215.7" transform="rotate(90 112 215.7)">D18</text>
<text x="123.9" y="214.8" transform="rotate(90 123.9 214.8)">D14</text>
<text x="148.6" y="218.4" transform="rotate(90 148.6 218.4)">D15</text>
<text x="108.7" y="225.4" transform="rotate(90 108.7 225.4)">C19</text>
<text x="117.6" y="224.9" transform="rotate(90 117.6 224.9)">C18</text>
<text x="157.1" y="226.7" transform="rotate(90 157.1 226.7)">C21</text>
<text x=".5" y="229.8" transform="rotate(90 .5 229.8)">АБВГ_123_008</text>
<text x="2.3" y="230.1" transform="rotate(90 2.3 230.1)">Утв.</text>
<text x="4" y="230.1" transform="rotate(90 4 230.1)">Н.контр.</text>
<text x="7.6" y="230.1" transform="rotate(90 7.6 230.1)">Т.контр.</text>
<text x="9.3" y="230.1" transform="rotate(90 9.3 230.1)">Пров.</text>
<text x="11.1" y="230.1" transform="rotate(90 11.1 230.1)">Разраб.</text>
<text x="12.9" y="230.1" transform="rotate(90 12.9 230.1)">Изм</text>
<text x="12.9" y="232.7" transform="rotate(90 12.9 232.7)">Лист</text>
<text x="102.2" y="231.4" transform="rotate(90 102.2 231.4)">R47</text>
<text x="104.9" y="231.4" transform="rotate(90 104.9 231.4)">R46</text>
<text x="140.1" y="233" transform="rotate(90 140.1 233)">C30</text>
<text x="157.8" y="231.4" transform="rotate(90 157.8 231.4)">R15</text>
<text x="160.5" y="231.4" transform="rotate(90 160.5 231.4)">R14</text>
<text x="9.3" y="236.4" transform="rotate(90 9.3 236.4)">Дудкевич</text>
<text x="11.1" y="236.4" transform="rotate(90 11.1 236.4)">Чернышев</text>
<text x="12.9" y="237.7" transform="rotate(90 12.9 237.7)">N докум.</text>
<text x="102.6" y="236.3" transform="rotate(90 102.6 236.3)">D16</text>
<text x="114.9" y="236.8">C22</text>
<text x="130" y="236.8" transform="rotate(90 130 236.8)">R69</text>
<text x="131.8" y="236.8" transform="rotate(90 131.8 236.8)">R68</text>
<text x="136.2" y="236.8" transform="rotate(90 136.2 236.8)">R67</text>
<text x="138" y="236.8" transform="rotate(90 138 236.8)">R66</text>
<text x="141.9" y="239.3" transform="rotate(90 141.9 239.3)">C28</text>
<text x="146.1" y="238.6" transform="rotate(90 146.1 238.6)">R34</text>
<text x="147.9" y="238.6" transform="rotate(90 147.9 238.6)">R35</text>
<text x="151.5" y="238.6" transform="rotate(90 151.5 238.6)">R36</text>
<text x="153.3" y="238.6" transform="rotate(90 153.3 238.6)">R37</text>
<text x="154.4" y="234.8" transform="rotate(90 154.4 234.8)">C8</text>
<text x="158.2" y="237.7" transform="rotate(90 158.2 237.7)">D8</text>
<text x="12.9" y="245.2" transform="rotate(90 12.9 245.2)">Подп.</text>
<text x="99.9" y="244.4">C16</text>
<text x="107.5" y="242.2" transform="rotate(90 107.5 242.2)">R40</text>
<text x="109.3" y="242.2" transform="rotate(90 109.3 242.2)">R41</text>
<text x="115.6" y="242.2" transform="rotate(90 115.6 242.2)">R57</text>
<text x="117.4" y="242.2" transform="rotate(90 117.4 242.2)">R56</text>
<text x="120.1" y="242.2" transform="rotate(90 120.1 242.2)">R38</text>
<text x="121.9" y="242.2" transform="rotate(90 121.9 242.2)">R39</text>
<text x="128.4" y="242.2" transform="rotate(90 128.4 242.2)">C29</text>
<text x="130.9" y="241.7" transform="rotate(90 130.9 241.7)">D26</text>
<text x="136.7" y="241.7" transform="rotate(90 136.7 241.7)">D25</text>
<text x="145.7" y="244.6" transform="rotate(90 145.7 244.6)">D10</text>
<text x="151" y="244.6" transform="rotate(90 151 244.6)">D11</text>
<text x="155.3" y="242.9" transform="rotate(90 155.3 242.9)">C10</text>
<text x="158.7" y="243.3" transform="rotate(90 158.7 243.3)">R16</text>
<text x="161.4" y="243.3" transform="rotate(90 161.4 243.3)">R17</text>
<text x="12.9" y="249.6" transform="rotate(90 12.9 249.6)">Дата</text>
<text x="107.1" y="247.3" transform="rotate(90 107.1 247.3)">D13</text>
<text x="111.4" y="247.3" transform="rotate(90 111.4 247.3)">C13</text>
<text x="119.7" y="247.6" transform="rotate(90 119.7 247.6)">D12</text>
<text x="123.9" y="247.3" transform="rotate(90 123.9 247.3)">C12</text>
<text x="130.9" y="247.8" transform="rotate(90 130.9 247.8)">R76</text>
<text x="132.7" y="247.8" transform="rotate(90 132.7 247.8)">R75</text>
<text x="136.2" y="247.8" transform="rotate(90 136.2 247.8)">R74</text>
<text x="138" y="247.8" transform="rotate(90 138 247.8)">R73</text>
<text x="141.9" y="250.3" transform="rotate(90 141.9 250.3)">C11</text>
<text x="145.2" y="251.4" transform="rotate(90 145.2 251.4)">R28</text>
<text x="147" y="251.4" transform="rotate(90 147 251.4)">R20</text>
<text x="148.8" y="251.4" transform="rotate(90 148.8 251.4)">R2</text>
<text x="151.5" y="251.4" transform="rotate(90 151.5 251.4)">R1</text>
<text x="154.2" y="249.4" transform="rotate(90 154.2 249.4)">R45 R44</text>
<text x="158.9" y="251.6" transform="rotate(90 158.9 251.6)">C9</text>
<text x=".5" y="254.6" transform="rotate(90 .5 254.6)">Копировал</text>
<text x="103.1" y="252.9" transform="rotate(90 103.1 252.9)">R33</text>
<text x="104.9" y="252.9" transform="rotate(90 104.9 252.9)">R25</text>
<text x="106" y="254.9">C7</text>
<text x="109.3" y="253.2" transform="rotate(90 109.3 253.2)">R32</text>
<text x="111.1" y="253.2" transform="rotate(90 111.1 253.2)">R24</text>
<text x="112.2" y="254.9">C6</text>
<text x="115.4" y="252.9" transform="rotate(90 115.4 252.9)">R31</text>
<text x="117.2" y="252.9" transform="rotate(90 117.2 252.9)">R23</text>
<text x="118.1" y="254.9">C5</text>
<text x="121.9" y="253.2" transform="rotate(90 121.9 253.2)">R30</text>
<text x="123.7" y="253.2" transform="rotate(90 123.7 253.2)">R22</text>
<text x="124.8" y="254.9">C4</text>
<text x="128.4" y="253.9" transform="rotate(90 128.4 253.9)">R29</text>
<text x="130.2" y="253.9" transform="rotate(90 130.2 253.9)">R21</text>
<text x="141.9" y="255.2" transform="rotate(90 141.9 255.2)">C2</text>
<text x="145.4" y="255.4" transform="rotate(90 145.4 255.4)">C1</text>
<text x="149.2" y="256.5" transform="rotate(90 149.2 256.5)">D1</text>
<text x="8.5" y="259.9" transform="rotate(90 8.5 259.9)">Сборочный чертеж</text>
<text x="103.5" y="259.4" transform="rotate(90 103.5 259.4)">D7</text>
<text x="109.8" y="259.4" transform="rotate(90 109.8 259.4)">D5</text>
<text x="116.1" y="259.7" transform="rotate(90 116.1 259.7)">D5</text>
<text x="122.3" y="259.7" transform="rotate(90 122.3 259.7)">D4</text>
<text x="128.6" y="259.4" transform="rotate(90 128.6 259.4)">D3</text>
<text x="132.9" y="259" transform="rotate(90 132.9 259)">C3</text>
<text x="147.9" y="262.1" transform="rotate(90 147.9 262.1)">R27</text>
<text x="149.7" y="262.1" transform="rotate(90 149.7 262.1)">R26 R3</text>
<text x="151.5" y="262.1" transform="rotate(90 151.5 262.1)">R19 R42</text>
<text x="153.3" y="262.1" transform="rotate(90 153.3 262.1)">R18 R43</text>
<text x="105.7" y="264.8" transform="rotate(90 105.7 264.8)">R13</text>
<text x="107.5" y="264.8" transform="rotate(90 107.5 264.8)">R12</text>
<text x="109.3" y="264.8" transform="rotate(90 109.3 264.8)">R11</text>
<text x="112.9" y="264.8" transform="rotate(90 112.9 264.8)">R10</text>
<text x="114.7" y="264.8" transform="rotate(90 114.7 264.8)">R9</text>
<text x="118.3" y="264.8" transform="rotate(90 118.3 264.8)">R8</text>
<text x="121" y="264.8" transform="rotate(90 121 264.8)">R7</text>
<text x="124.6" y="264.8" transform="rotate(90 124.6 264.8)">R6</text>
<text x="126.4" y="264.8" transform="rotate(90 126.4 264.8)">R5</text>
<text x="130.9" y="264.8" transform="rotate(90 130.9 264.8)">R4</text>
<text x="7.6" y="279" transform="rotate(90 7.6 279)">Лист 1</text>
<text x="14.6" y="278.5" transform="rotate(90 14.6 278.5)">Лит.</text>
<text x=".5" y="282.8" transform="rotate(90 .5 282.8)">Формат A1</text>
<text x="7.6" y="287.2" transform="rotate(90 7.6 287.2)">Листов</text>
<text x="14.6" y="284.2" transform="rotate(90 14.6 284.2)">Масса</text>
<text x="11.4" y="290.3" transform="rotate(90 11.4 290.3)">2,25 :1</text>
<text x="14.6" y="289.4" transform="rotate(90 14.6 289.4)">Масштаб</text>
</g>
</svg>
